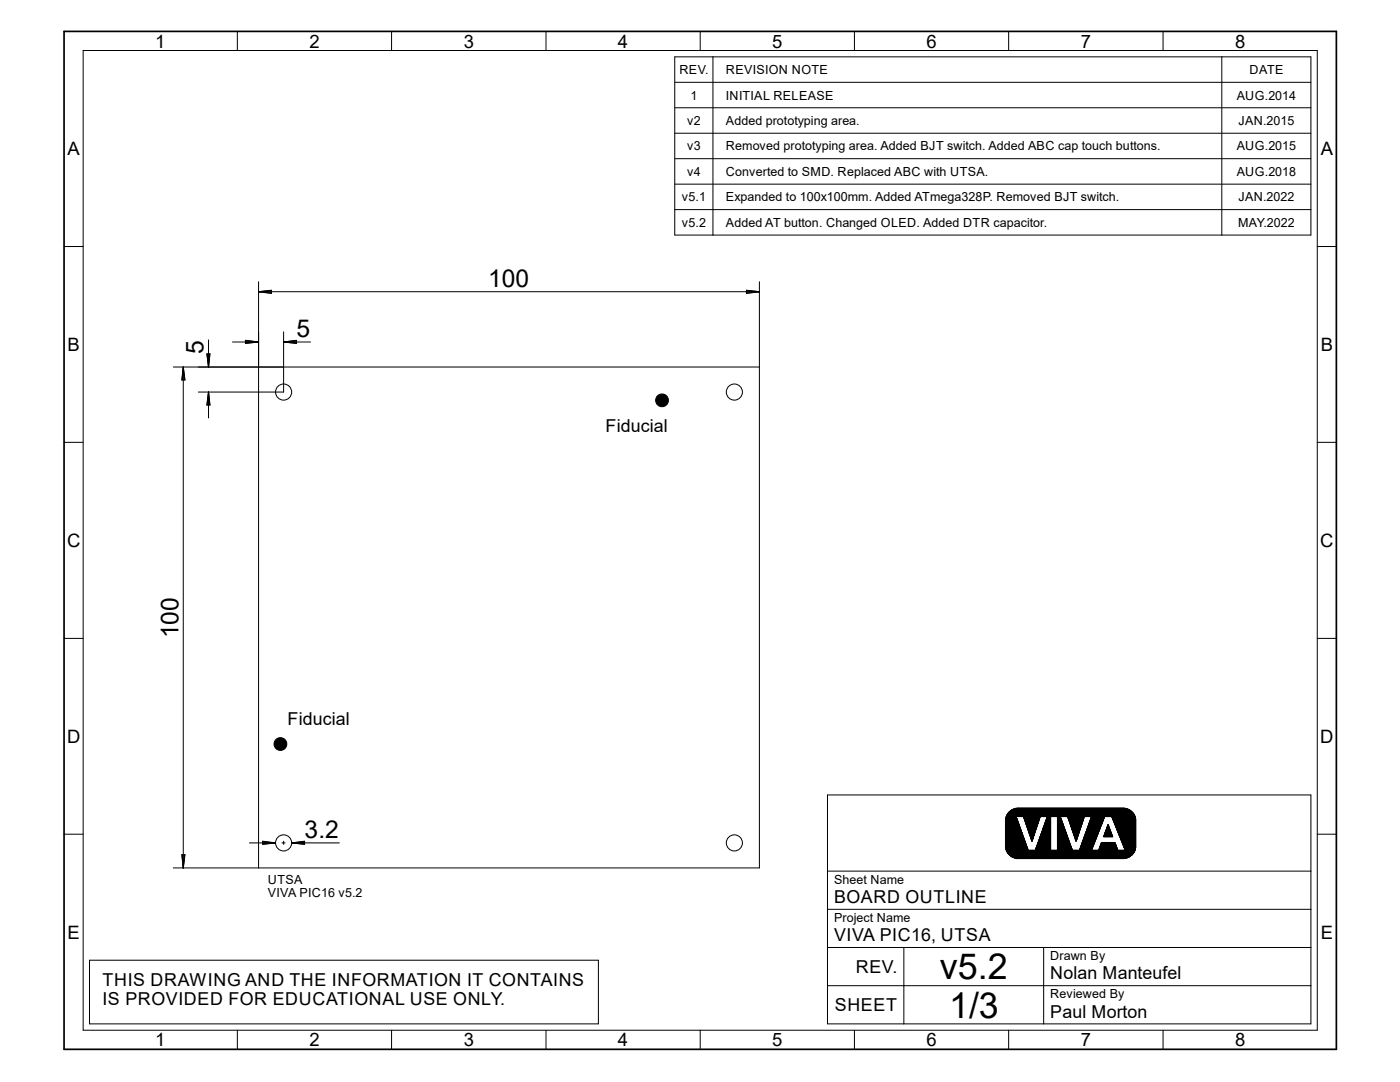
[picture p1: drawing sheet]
<svg xmlns="http://www.w3.org/2000/svg" width="279mm" height="216mm" viewBox="0 0 279 216" stroke-linecap="round" stroke-linejoin="round" font-family="sans-serif">
<g fill="none" stroke="#000" stroke-width=".2">
<path d="M16.6 10.1h246.3v195.5h-246.3zM47.4 6.3v3.8M78.1 6.3v3.8M109 6.3v3.8M134.7 11.3h126.9v35.6h-126.9zM134.7 16.4h126.9M139.7 6.3v3.8M142.3 11.3v35.6M170.5 6.3v3.8M201.3 6.3v3.8M232.1 6.3v3.8M243.8 11.3v35.6"/>
<path d="M134.7 21.5h126.9M134.7 26.6h126.9M134.7 31.7h126.9M134.7 36.7h126.9M12.8 49.2h3.8M51.6 56.2v117M51.6 58.2h100M51.6 58.2l2.6-.3v.6zM51.6 58.2l2.6 .1M54.2 58.1l-2.6 .1M54.2 58l-2.6 .2M134.7 41.8h126.9"/>
<path d="M149 57.9l2.6 .3-2.6 .3zM149 58.1l2.6 .1M149 58l2.6 .2M151.6 56.2v117h-117M151.6 58.2l-2.6 .1M262.9 49.2h3.8M34.6 73.2h117M36.6 73.2v100M36.6 73.2l.3 2.6h-.6zM36.6 73.2l-.2 2.6M36.6 73.2l.1 2.6M36.6 73.2l-.3 2.6"/>
<path d="M36.6 73.2l.3 2.6M41.3 70.6h.6l-.3 2.6zM41.3 70.6l.3 2.6M41.4 70.6l.2 2.6M41.6 67.8v5.4M41.6 78.2v5.2M41.6 78.2l.3 2.6h-.6zM41.6 78.2l-.2 2.6M41.6 78.2l.1 2.6M41.6 78.2l-.3 2.6M41.6 78.2l.3 2.6M41.7 70.6l-.1 2.6"/>
<path d="M41.9 70.6l-.3 2.6M46.4 68.2h5.2M49 67.9l2.6 .3-2.6 .3zM49 68.1l2.6 .1M49 67.9l2.6 .3M51.6 68.2l-2.6 .2M51.6 68.2l-2.6 .3M56.6 66.2v12h-17M56.6 68.2h5.4M56.6 68.2l2.6-.3v.6zM56.6 68.2l2.6 .2M56.6 68.2l2.6 .3"/>
<path d="M59.2 68.1l-2.6 .1M59.2 67.9l-2.6 .3M12.8 88.3h3.8M262.9 88.3h3.8M12.8 127.4h3.8M262.9 127.4h3.8M165.1 158.6h96.5v45.7h-96.5zM12.8 166.5h3.8M36.3 170.6h.6l-.3 2.6zM36.3 170.6l.3 2.6M36.4 170.6l.2 2.6M36.7 170.6l-.1 2.6"/>
<path d="M36.9 170.6l-.3 2.6M49.8 168.2h5.2M52.4 167.9l2.6 .3-2.6 .3zM52.4 168.1l2.6 .1M52.4 167.9l2.6 .3M55 168.2l-2.6 .1M55 168.2l-2.6 .2M56.3 168.2h.6M56.6 167.9v.6M58.2 168.2h9.5M58.2 168.2l2.6-.3v.6zM58.2 168.2l2.6 .1"/>
<path d="M58.2 168.2l2.6 .2M60.8 168.1l-2.6 .1M60.8 167.9l-2.6 .3M165.1 173.8h96.5M200.7 169h4.3M200.7 169h4.2M200.7 168.9h4.2M200.7 168.8h4.2M200.7 168.7h4.2M200.7 168.6l4.2 .1M200.7 168.6h4.1M200.7 168.5h4.1"/>
<path d="M200.7 168.4h4.1M200.7 168.3h4M200.7 168.2h4M200.7 168.2h3.9M200.7 168.1h3.9M200.7 168l3.9 .1M200.7 168h3.9M200.7 167.9h3.9M200.7 167.8h3.8M200.7 167.7h3.8M200.7 167.6h3.8M200.7 167.5h3.8"/>
<path d="M200.7 167.4h3.7M200.7 167.3h3.7M200.7 167.3h3.6M200.7 167.2h3.6M200.7 167.1h3.6M200.7 167h3.6M200.7 166.9h3.5M200.7 166.8h3.5M200.7 166.7h3.4M200.7 166.6h3.4M200.7 166.5h3.4M200.7 166.5h3.3"/>
<path d="M200.7 166.4h3.3M200.7 166.3h3.3M200.7 166.2h3.3M200.7 166.1h3.3M200.7 166h3.2M200.7 165.9h3.2M200.7 165.9h3.1M200.7 165.8h3.1M200.7 165.7h3.1M200.7 165.6h3.1M200.7 165.5l3.1 .1M200.7 165.5h3"/>
<path d="M200.7 165.4h3M200.7 165.3h2.9M200.7 165.2h2.9M200.7 165.1h2.9M200.7 165.1h2.8M200.7 165h2.8M200.7 164.9h2.8M200.7 164.8h2.8M200.7 164.7h2.8M200.7 164.6h2.7M200.7 164.5h2.7M200.7 164.4h2.6"/>
<path d="M200.7 164.3h2.6M200.7 164.3h2.5M200.7 164.2h2.5M200.7 164.1l2.5 .1M200.7 164.1h2.5M200.7 164h2.5M200.7 163.9h2.4M200.7 163.8h2.4M200.7 163.7h2.4M200.7 163.6h2.3M200.7 169.3h4.4M200.7 169.2h4.3"/>
<path d="M200.7 169.1h4.3M200.7 163.5h2.3M200.7 163.4h2.3M200.7 163.4h2.2M200.7 163.3h2.2M200.7 169.4h4.4M200.7 163.2h2.2M200.8 169.5h4.3M200.8 163.2h2.1M200.8 163.1h2.1M200.8 163l2.1 .1M200.8 169.7h25.7"/>
<path d="M200.8 169.6h4.4M200.8 169.6h4.3M200.8 163h2M200.8 162.9h25.7M200.9 162.8h25.6M200.9 169.9h25.5M200.9 169.8h25.5M200.9 169.8h25.6M200.9 162.7l25.6 .1M200.9 162.7h25.5M201 170h25.4M201 169.9h25.4"/>
<path d="M201 162.6h25.4M201 170.1h25.3M201 162.5h25.4M201 162.5h25.3M201.1 170.2h25.2M201.1 162.4h25.2M201.1 170.2h25.1M201.2 162.3h25M201.2 162.3h24.9M201.2 170.3h24.9M201.2 162.2h24.9M201.3 170.4h24.8"/>
<path d="M201.3 162.1h24.8M201.3 170.5h24.7M201.3 162.1h24.7M201.4 170.5h24.6M201.4 170.6h24.6M201.4 162h24.5M201.5 162h24.4M201.5 161.9h24.3M201.5 170.6h24.3M201.5 170.7h24.3M201.6 170.7h24.2M201.6 161.8h24.2"/>
<path d="M201.6 161.8h24.1M201.7 170.8h23.9M201.7 170.8h24M201.7 161.8h23.9M201.8 170.9h23.7M201.8 161.7h23.8M201.9 171h23.5M202 161.6h23.4M202 161.5h23.3M202.1 171h23.2M202.1 171.1h23.2M202.1 161.5h23.2"/>
<path d="M202.2 171.1h22.9M202.2 161.5h22.9M202.3 161.4h22.8M202.4 171.2h22.6M202.4 161.4h22.5M202.6 171.2h22.2M202.7 161.3h21.9M202.8 171.3h21.8M202.9 171.3h21.6M203 161.2h21.4M204.3 163h3.3M204.3 163.2h3.2"/>
<path d="M204.3 163.1h3.2M204.4 163.4h3M204.4 163.3h3.1M204.5 163.6h2.9M204.5 163.5h2.9M204.5 163.8h2.8M204.5 163.7h2.8M204.5 163.7h2.9M204.6 163.8h2.7M204.6 164h2.7M204.6 163.9h2.7M204.6 164.1h2.6"/>
<path d="M204.7 164.2h2.5M204.7 164.4h2.4M204.7 164.3h2.4M204.7 164.3h2.5M204.8 164.5h2.3M204.8 164.4h2.3M204.8 164.6h2.3M204.9 164.7h2.1M204.9 164.6h2.1M204.9 164.8h2.1M204.9 165h2M204.9 164.9h2"/>
<path d="M205 165.1h1.9M205 165.2h1.8M205.1 165.3h1.7M205.1 165.5h1.7M205.1 165.4h1.7M205.1 165.6h1.6M205.2 165.7h1.5M205.2 165.8h1.5M205.3 166h1.3M205.3 165.9h1.3M205.3 166.1h1.2M205.4 166.2h1.1"/>
<path d="M205.4 166.4h1.1M205.4 166.3h1.1M205.4 166.5h1M205.5 166.6h.9M205.5 166.5h.9M205.5 166.7h.9M205.6 166.8h.7M205.6 166.9h.7M205.7 167.1h.5M205.7 167h.5M205.7 167.2h.5M205.7 167.3h.5"/>
<path d="M205.8 167.5h.3M205.8 167.4h.3M205.8 167.6h.2M205.9 167.7h.1M205.9 167.6h.1M205.9 167.9h.1M205.9 167.8h.1M206 167.9h.1M206.3 166.9l-.7 .1M206.6 169.6h3.1M206.7 169.5h3M206.7 169.4h3"/>
<path d="M206.8 169.3h2.9M206.8 169.2h2.9M206.8 165.5l-1.7 .1M206.8 169.1h2.9M206.8 169h2.9M206.9 169h2.8M206.9 168.9h2.8M206.9 168.8h2.8M206.9 168.7h2.8M207 168.7h2.7M207 168.6h2.7M207 168.5h2.7"/>
<path d="M207.1 168.4h2.6M207.1 168.3h2.6M207.1 168.2h2.6M207.1 168.1h2.6M207.2 168.1h2.5M207.2 168h2.5M207.3 167.9h2.4M207.3 167.8h2.4M207.3 167.7h2.4M207.3 167.6h2.4M207.4 167.6h2.3M207.4 167.5h2.3"/>
<path d="M207.4 167.4h2.3M207.4 167.3h2.3M207.5 167.3h2.2M207.5 167.2h2.2M207.5 167.1h2.2M207.6 167h2.1M207.6 166.9h2.1M207.6 166.8h2.1M207.7 166.7h2M207.7 166.6h2M207.7 166.5h2M207.8 166.5h1.9"/>
<path d="M207.8 166.4h1.9M207.8 166.3h1.9M207.8 166.2h1.9M207.9 166.2h1.8M207.9 166.1h1.8M207.9 166h1.8M207.9 165.9h1.8M208 165.8h1.7M208 165.7h1.7M208.1 165.7h1.6M208.1 165.6h1.6M208.1 165.5h1.6"/>
<path d="M208.1 165.4h1.6M208.2 165.3h1.5M208.2 165.2h1.5M208.2 165.1h1.5M208.3 165h1.4M208.3 164.9h1.4M208.3 164.8h1.4M208.4 164.8h1.3M208.4 164.7h1.3M208.4 164.6h1.3M208.4 164.5h1.3M208.5 164.4h1.2"/>
<path d="M208.5 164.3h1.2M208.6 164.3h1.1M208.6 164.2h1.1M208.6 164.1h1.1M208.6 164h1.1M208.7 163.9h1M208.7 163.8h1M208.7 163.7h1M208.7 163.6h1M208.8 163.5h.9M208.8 163.4h.9M208.9 163.4h.8"/>
<path d="M208.9 163.3h.8M208.9 163.2h.8M209 163.2h.7M209 163.1h.7M209 163h.7M211 169.6h3M211 169.5h3M211 169.4h3M211 169.4h2.9M211 169.3h2.9M211 169.2h2.9M211 169.2h2.8"/>
<path d="M211 169.1h2.8M211 169h2.8M211 169h2.7M211 168.9h2.7M211 168.8h2.7M211 168.7h2.7M211 168.6h2.7M211 168.6h2.6M211 168.5h2.6M211 168.4h2.6M211 168.3h2.5M211 168.2h2.5"/>
<path d="M211 168.1h2.5M211 168.1h2.4M211 168h2.4M211 167.9h2.4M211 167.8h2.3M211 167.7h2.3M211 167.6h2.3M211 167.5h2.3M211 167.4h2.2M211 167.3h2.2M211 167.3h2.1M211 167.2h2.1"/>
<path d="M211 167.1h2.1M211 167h2.1M211 166.9h2M211 166.8h2M211 166.7h1.9M211 166.6h1.9M211 166.5h1.9M211 166.4h1.9M211 166.3h1.8M211 166.2h1.8M211 166.1h1.8M211 166h1.7"/>
<path d="M211 165.9h1.7M211 165.8l1.7 .1M211 165.8h1.6M211 165.7h1.6M211 165.6h1.6M211 165.5l1.6 .1M211 165.5h1.5M211 165.4h1.5M211 165.3h1.4M211 165.2h1.4M211 165.1h1.4M211 165h1.3"/>
<path d="M211 164.9h1.3M211 164.8h1.3M211 164.7h1.3M211 164.6h1.2M211 164.5h1.2M211 164.4h1.1M211 164.3h1.1M211 164.3h1M211 164.2h1M211 164.1h1M211 164h1M211 163.9h1"/>
<path d="M211 163.8h.9M211 163.7h.9M211 163.6h.8M211 163.5h.8M211 163.4h.8M211 163.3h.8M211 163.2h.7M211 163.1h.7M211 163l.7 .1M211 163h.6M213.1 163h3.3M213.1 163.2h3.2"/>
<path d="M213.1 163.1h3.2M213.2 163.4h3M213.3 163.6h2.9M213.3 163.5h2.9M213.3 163.7h2.8M213.3 163.7h2.9M213.4 163.8h2.7M213.4 164h2.7M213.4 163.9h2.7M213.4 164.1h2.6M213.5 164.2h2.5M213.5 164.1h2.5"/>
<path d="M213.5 164.3h2.4M213.5 164.3h2.5M213.6 164.4h2.3M213.6 164.5h2.3M213.7 164.7h2.2M213.7 164.6h2.2M213.7 164.8h2.1M213.7 164.9h2M213.7 164.9h2.1M213.8 165.1h1.9M213.8 165h1.9M213.8 165.2h1.8"/>
<path d="M213.8 165.2h1.9M213.9 165.3h1.7M213.9 165.4h1.7M214 165.6h1.5M214 165.5h1.6M214 165.7h1.5M214 165.8h1.5M214.1 166h1.3M214.1 165.9h1.3M214.1 166.1h1.2M214.2 166.2h1.1M214.2 166.3h1.1"/>
<path d="M214.3 166.5h.9M214.3 166.7h.9M214.3 166.6h.9M214.4 166.8h.7M214.4 166.9h.7M214.5 167.1h.6M214.5 167h.6M214.5 167.3h.5M214.5 167.2h.5M214.6 167.5h.3M214.6 167.4h.3M214.6 167.3h.4"/>
<path d="M214.7 167.7h.1M214.7 167.6h.1M214.7 167.6h.2M214.7 167.8h.1M214.8 167.9h.1M215.3 166.4h-1.1M215.4 169.6h2.4M215.5 169.5h2.4M215.5 169.4h2.5M215.6 169.3h2.4M215.6 169.2h2.4M215.6 165.5l-1.6 .1"/>
<path d="M215.6 169.1h2.5M215.6 169h2.5M215.7 169h2.4M215.7 168.9h2.4M215.7 168.8h2.4M215.7 168.8h2.5M215.7 168.7h2.5M215.8 168.7h2.4M215.8 168.6h2.5M215.8 168.5h2.5M215.9 168.5h2.4M215.9 168.4h2.4"/>
<path d="M215.9 168.4h2.5M215.9 168.3h2.5M215.9 168.2h2.5M215.9 168.1h2.5M215.9 164.4l-2.3 .1M216 168.1h2.4M216 168h2.5M216 167.9h2.5M216.1 167.9h2.4M216.1 167.8h2.5M216.1 167.7h2.5M216.2 167.7h2.4"/>
<path d="M216.2 167.6h2.4M216.2 167.6h2.5M216.2 167.4h2.5M216.2 167.3h2.5M216.2 167.3h2.6M216.3 167.3h2.5M216.3 167.2h2.5M216.3 167.1h2.5M216.3 167.1h2.6M216.3 163.3h-3.1M216.4 167h2.5M216.4 166.9h2.5"/>
<path d="M216.5 166.8h2.4M216.5 166.8h2.5M216.5 166.7h2.5M216.5 166.6h2.5M216.5 166.5h2.5M216.6 166.5h2.5M216.6 166.4h2.5M216.6 166.3h2.6M216.6 166.2h2.6M216.7 166.2h2.5M216.7 166.1h2.5M216.7 166h2.5"/>
<path d="M216.7 166h2.6M216.7 165.9h2.6M216.8 165.9h2.5M216.8 165.8h2.6M216.8 165.7h2.6M216.9 165.7h2.5M216.9 165.6h2.5M216.9 165.5h2.6M217 165.4h2.5M217 165.3h2.5M217 165.2h2.5M217 165.2h2.6"/>
<path d="M217 165.1h2.6M217.1 165.1h2.5M217.1 164.9h2.6M217.1 164.8h2.6M217.2 164.8h2.6M217.2 164.6h2.6M217.3 164.6h2.5M217.3 164.5h2.5M217.3 164.5h2.6M217.3 164.4h2.6M217.3 164.3h2.6M217.4 164.3h2.5"/>
<path d="M217.4 164.2h2.6M217.4 164.1h2.6M217.4 164h2.6M217.5 164h2.5M217.5 163.9h2.6M217.5 163.8h2.6M217.6 163.7h2.5M217.6 163.7h2.6M217.6 163.6h2.6M217.6 163.5h2.6M217.6 163.5h2.7M217.6 163.4h2.7"/>
<path d="M217.7 163.4h2.6M217.7 163.2h2.6M217.8 163.2h2.6M217.8 163.1h2.6M217.8 163h2.6M217.9 169.4l-2.4 .1M218.7 167.5h-2.5M218.9 166.9l-2.5 .1M219 166.6l-2.5 .1M219.3 169.6h3.8M219.3 169.5h3.8M219.3 169.5h3.7"/>
<path d="M219.4 169.4h3.6M219.4 169.3h3.6M219.4 169.2h3.5M219.5 169.1h3.4M219.5 165.5l-2.6 .1M219.5 169.1h3.3M219.5 169h3.3M219.5 168.9h3.3M219.5 168.8h3.3M219.6 168.8h3.2M219.6 168.7h3.1M219.6 168.6h3.1"/>
<path d="M219.7 168.6h3M219.7 168.5h3M219.7 165h-2.6M219.7 168.4h2.9M219.8 168.3h2.8M219.8 168.3h2.7M219.8 168.2h2.7M219.8 168.1h2.7M219.8 164.7h-2.6M220.1 163.8l-2.6 .1M220.3 166.9l1.8 .1M220.3 166.9h1.7"/>
<path d="M220.3 166.8h1.7M220.3 166.7h1.7M220.3 163.3h-2.6M220.4 166.6h1.6M220.4 166.6h1.5M220.4 166.5h1.5M220.4 166.4h1.4M220.4 163l-2.6 .1M220.5 166.3h1.3M220.5 166.2h1.3M220.6 166.2h1.2M220.6 166.1h1.1"/>
<path d="M220.6 166h1.1M220.6 165.9h1.1M220.7 165.8h.9M220.7 165.7h.9M220.8 165.6h.8M220.8 165.5h.7M220.8 165.4h.7M220.8 165.4h.6M220.9 165.3h.5M220.9 165.2l.5 .1M220.9 165.2h.5M220.9 165.1h.5"/>
<path d="M220.9 165h.4M221 164.9h.3M221 164.8h.3M221.1 164.8h.1M221.1 164.7h.1M221.1 164.6h.1M221.1 164.5l.1 .1M221.9 163h4.6M221.9 163l4.7 .1M222 163.2h4.6M222 163.1h4.6M222 163.3h4.6"/>
<path d="M222 163.4h4.7M222.1 163.5h4.6M222.1 163.4h4.6M222.1 163.6h4.6M222.2 163.7h4.5M222.2 163.8h4.5M222.2 163.9h4.5M222.3 164h4.4M222.3 164.1h4.4M222.4 164.2h4.3M222.4 164.3h4.3M222.5 164.4h4.2"/>
<path d="M222.5 164.5h4.2M222.5 164.7h4.2M222.5 164.6h4.2M222.6 164.8h4.1M222.7 165h4M222.7 164.9h4M222.7 165.1h4M222.8 165.2h3.9M222.8 165.1h3.9M222.8 165.3h3.9M222.8 165.4h3.9M222.9 165.5h3.8"/>
<path d="M222.9 165.6h3.8M223 165.8h3.7M223 165.7h3.7M223.1 165.9h3.6M223.1 166.1h3.6M223.1 166h3.6M223.1 166.2h3.6M223.2 166.2h3.5M223.2 166.4h3.5M223.2 166.3h3.5M223.3 166.5h3.4M223.3 166.6h3.4"/>
<path d="M223.4 166.7h3.3M223.4 166.6h3.3M223.4 166.8h3.3M223.4 166.9h3.3M223.5 167h3.2M223.5 166.9h3.2M223.5 167.1h3.2M223.6 167.2h3.1M223.6 167.1h3.1M223.6 167.3h3.1M223.6 167.4h3.1M223.7 167.5h3"/>
<path d="M223.7 167.4h3M223.7 167.6h3M223.8 167.7h2.9M223.8 167.9h2.9M223.8 167.8h2.9M223.9 168h2.8M223.9 167.9h2.8M223.9 168.1h2.8M224 168.3h2.7M224 168.2h2.7M224.1 168.5h2.6M224.1 168.4h2.6"/>
<path d="M224.1 168.6h2.6M224.2 168.8h2.5M224.2 168.7h2.5M224.2 168.9h2.5M224.3 169h2.4M224.3 169.1h2.4M224.4 169.2h2.2M224.4 169.2h2.3M224.4 169.3h2.2M224.5 169.4h2.1M224.5 169.3h2.1M224.5 169.5h2.1"/>
<path d="M224.5 169.6h2M226.2 170.3h-25M262.9 166.5h3.8M17.9 191.6h101.5v12.7h-101.5zM165.1 181.4h96.5M165.1 189.1h96.5M165.1 196.7h96.5M180.4 189.1v15.2M208.3 189.1v15.2M47.4 205.6v3.8M78.1 205.6v3.8M109 205.6v3.8"/>
<path d="M139.7 205.6v3.8M170.5 205.6v3.8M201.3 205.6v3.8M232.1 205.6v3.8"/>
<circle cx="56.6" cy="78.2" r="1.61"/>
<circle cx="132.1" cy="79.9" r="1.27"/>
<circle cx="146.6" cy="78.2" r="1.61"/>
<circle cx="56" cy="148.5" r="1.27"/>
<circle cx="56.6" cy="168.2" r="1.61"/>
<circle cx="146.6" cy="168.2" r="1.61"/>
</g>
<path d="M12.8 6.3h253.9v203.1h-253.9z" fill="none" stroke="#000" stroke-width=".34"/>
<g fill="#000">
<circle cx="132.1" cy="79.9" r="1.27"/>
<circle cx="56" cy="148.5" r="1.27"/>
<circle cx="55" cy="168.2" r=".08"/>
<circle cx="58.2" cy="168.2" r=".08"/>
</g>
<g font-size="7.2">
<text x="187.6" y="195.4">v5.2</text>
<text x="189.4" y="203">1/3</text>
</g>
<g font-size="4.9">
<text x="97.4" y="57.2">100</text>
<text x="40.6" y="70.6" transform="rotate(-90 40.6 70.6)">5</text>
<text x="59.2" y="67.2">5</text>
<text x="35.6" y="127.4" transform="rotate(-90 35.6 127.4)">100</text>
<text x="60.8" y="167.2">3.2</text>
</g>
<g font-size="3.7">
<text x="31" y="9.5">1</text>
<text x="61.8" y="9.5">2</text>
<text x="92.5" y="9.5">3</text>
<text x="123.3" y="9.5">4</text>
<text x="154.1" y="9.5">5</text>
<text x="184.9" y="9.5">6</text>
<text x="215.7" y="9.5">7</text>
<text x="246.5" y="9.5">8</text>
<text x="13.5" y="30.9">A</text>
<text x="263.6" y="30.9">A</text>
<text x="13.5" y="70">B</text>
<text x="263.6" y="70">B</text>
<text x="13.4" y="109.1">C</text>
<text x="263.5" y="109.1">C</text>
<text x="13.4" y="148.3">D</text>
<text x="263.5" y="148.3">D</text>
<text x="13.5" y="187.3">E</text>
<text x="263.6" y="187.3">E</text>
<text x="31" y="208.8">1</text>
<text x="61.8" y="208.8">2</text>
<text x="92.5" y="208.8">3</text>
<text x="123.3" y="208.8">4</text>
<text x="154.1" y="208.8">5</text>
<text x="184.9" y="208.8">6</text>
<text x="215.7" y="208.8">7</text>
<text x="246.5" y="208.8">8</text>
</g>
<g font-size="3.6">
<text x="120.9" y="86.2">Fiducial</text>
<text x="57.4" y="144.7">Fiducial</text>
<text x="166.5" y="180.2">BOARD OUTLINE</text>
<text x="166.5" y="187.8">VIVA PIC16, UTSA</text>
<text x="20.4" y="196.7">THIS DRAWING AND THE INFORMATION IT CONTAINS</text>
<text x="170.8" y="194.1">REV.</text>
<text x="209.6" y="195.4">Nolan Manteufel</text>
<text x="20.4" y="200.5">IS PROVIDED FOR EDUCATIONAL USE ONLY.</text>
<text x="166.6" y="201.8">SHEET</text>
<text x="209.6" y="203">Paul Morton</text>
</g>
<g font-size="2.5">
<text x="135.6" y="14.8">REV.</text>
<text x="144.9" y="14.8">REVISION NOTE</text>
<text x="249.4" y="14.8">DATE</text>
<text x="137.8" y="19.9">1</text>
<text x="144.9" y="19.9">INITIAL RELEASE</text>
<text x="246.8" y="19.9">AUG.2014</text>
<text x="137.1" y="24.9">v2</text>
<text x="144.9" y="24.9">Added prototyping area.</text>
<text x="247.1" y="24.9">JAN.2015</text>
<text x="137.1" y="30">v3</text>
<text x="137.1" y="35.1">v4</text>
<text x="144.9" y="30">Removed prototyping area. Added BJT switch. Added ABC cap touch buttons.</text>
<text x="144.9" y="35.1">Converted to SMD. Replaced ABC with UTSA.</text>
<text x="246.8" y="30">AUG.2015</text>
<text x="246.8" y="35.1">AUG.2018</text>
<text x="136.1" y="40.2">v5.1</text>
<text x="144.9" y="40.2">Expanded to 100x100mm. Added ATmega328P. Removed BJT switch.</text>
<text x="247.1" y="40.2">JAN.2022</text>
<text x="136.1" y="45.3">v5.2</text>
<text x="144.9" y="45.3">Added AT button. Changed OLED. Added DTR capacitor.</text>
<text x="247.1" y="45.3">MAY.2022</text>
<text x="53.5" y="178.9">VIVA PIC16 v5.2</text>
<text x="53.5" y="176.4">UTSA</text>
<text x="166.5" y="176.4">Sheet Name</text>
<text x="166.5" y="184">Project Name</text>
<text x="209.6" y="191.6">Drawn By</text>
<text x="209.6" y="199.2">Reviewed By</text>
</g>
</svg>
